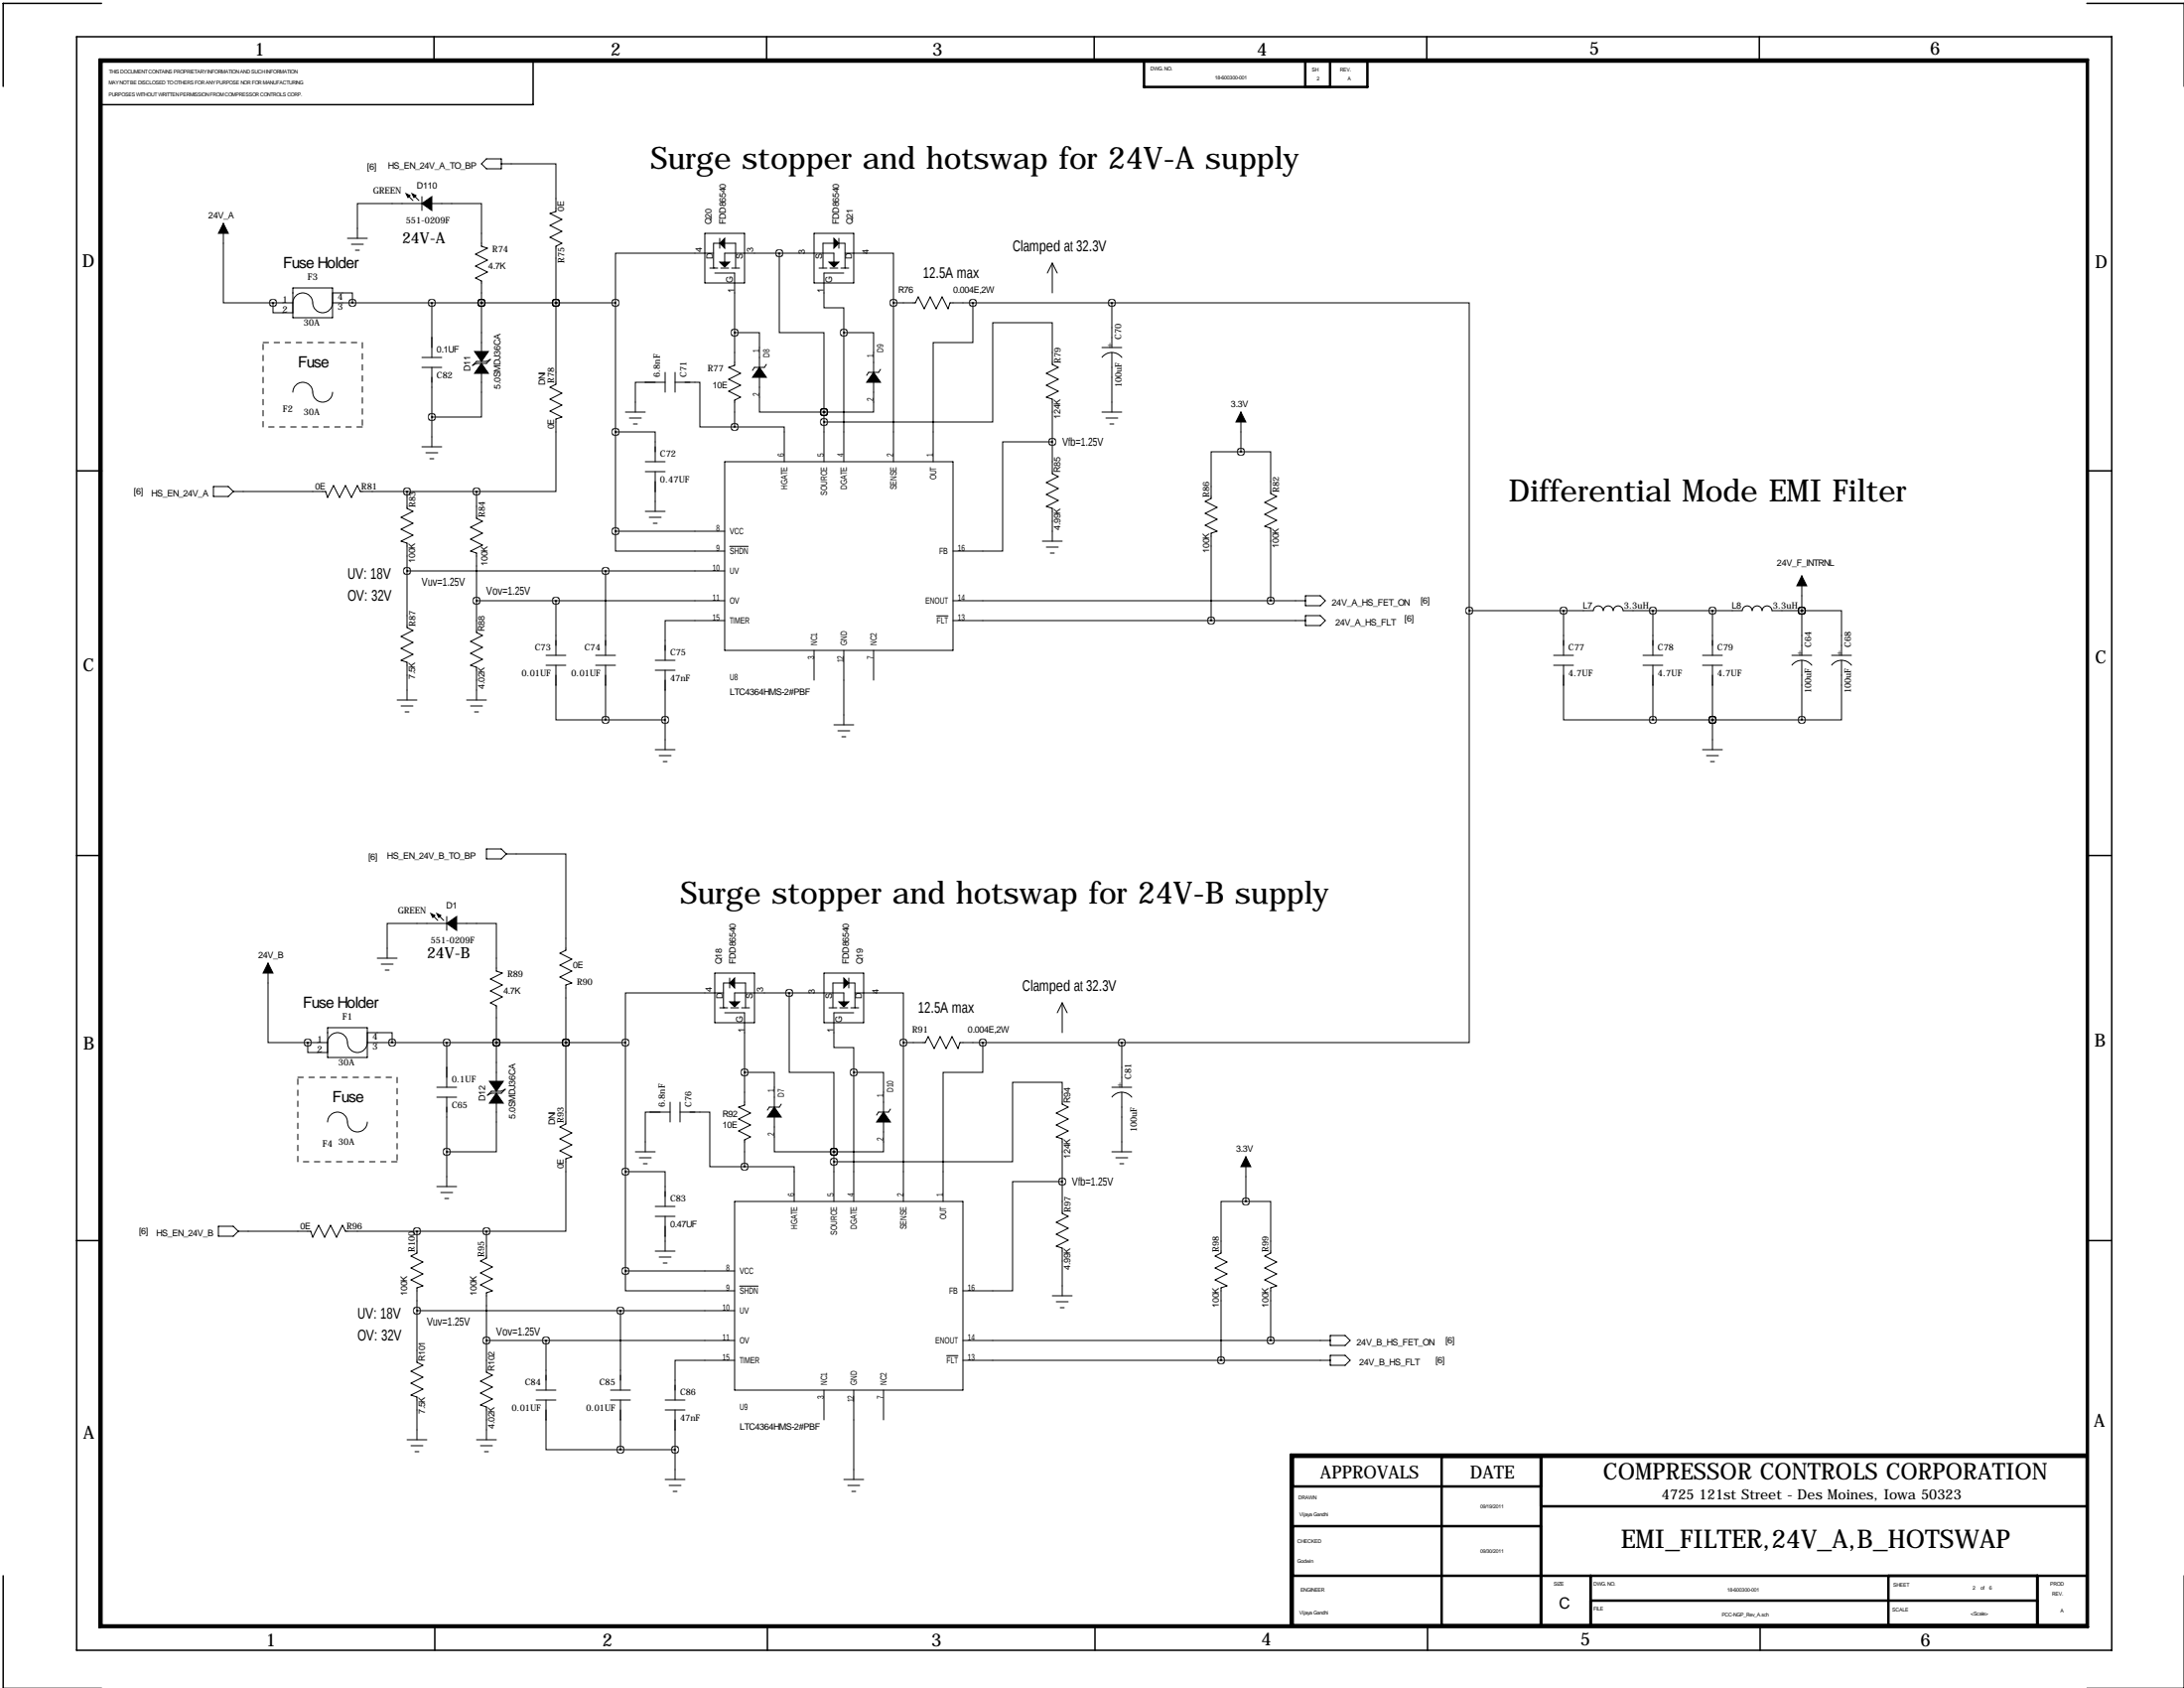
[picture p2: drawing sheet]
<svg xmlns="http://www.w3.org/2000/svg" width="559mm" height="432mm" viewBox="0 0 559 432" stroke-linecap="round" stroke-linejoin="round" font-family="sans-serif">
<g fill="none" stroke="#000" stroke-width=".38">
<path d="M19.6 9.4h520.7v412.7h-520.7zM26 .9h-25.2v21.2M111 9.4v6.3M143.6 15.7h-7.2v11.1h-110.8M196.1 9.4v6.3M280 9.4v6.3M365 9.4v6.3M450.1 9.4v6.3M534 .9h24.8M19.7 120.4h6.4M533.9 120.4h6.4M19.6 218.8h6.4"/>
<path d="M533.8 218.8h6.4M19.6 317.3h6.4M533.8 317.3h6.4M.8 403.1v28.7M111.3 415.8v6.3M196.3 415.8v6.3M280.2 415.8v6.3M365.3 415.8v6.3M450.3 415.8v6.3"/>
</g>
<g fill="none" stroke="#000" stroke-width=".63">
<path d="M25.5 15.2h508.7v401h-508.7zM26 15.7h508v400.1h-508zM292.7 15.5h57.2v6.8h-57.2zM334 22.3v-6.8h6.3v6.8M368.9 372.6v43.2M394.3 372.6v43.2M534 372.6h-203.2v43.2M534 372.1h-203.7v43.7M330.8 380.2h63.5M330.8 390.4h63.5M394.3 385.3h139.7M330.8 403.1h203.2"/>
<path d="M407 403.1v12.7M407 409.4h114.3M483.2 403.1v12.7M521.3 403.1v12.7"/>
</g>
<g fill="none" stroke="#000" stroke-width=".25">
<path d="M57.1 57.1v20.4h12.7M104.1 49.8l1.6 1.5M105.7 49.8l1.5 1.5M107.9 52.1h-16.5v8.9M107.9 50.3v3.5M110.5 52.1h12.7v10.9l1.5 .5-3 1.5 3 1.5-3 1.6 3 1.5-3 1.5 1.5 .8v18.3M124.5 40.6h3.8v2.6h-3.8l-1.3-1.3zM128.3 41.9h13.9v12.2l-1.5 .5 3.1 1.5-3.1 1.6 3.1 1.5-3.1 1.5 3.1 1.5-1.6 .8v35.3l-1.5 .8 3.1 1.5-3.1 1.5 3.1 1.5-3.1 1.6 3.1 1.5-1.6 .5v18.5h-20.3M180.3 59.7h10.2v12.7h-10.2zM208.3 59.7h10.1v12.7h-10.1zM69.8 77.5h5.1a2.6 2.6 0 0 1 2.9-2.6 2.6 2.6 0 0 1 2.3 3.2 2.54 2.54 0 0 0 2.7 1.9 2.54 2.54 0 0 0 2.3-2.5h72.4M69.8 77.5v2.5h5.1"/>
<path d="M74.9 73.7h10.2v7.6h-10.2zM85.1 74.9h5.1v2.6M88.9 61h5.1M89.9 62.5h3.1M90.9 64h1M110.5 77.5v13.9M123.2 77.5h.1M142.2 77.5h.1M157.5 77.5v58.4M181.6 68.6h2M182.6 64.8h-25.1v12.7M182.6 62.2v6.4"/>
<path d="M182.6 68.5h.1M182.6 62.2h1.5M182.9 69.8h5.1v23.7l-1.6 .5 3.1 1.5-3.1 1.5 3.1 1.6-3.1 1.5 3.1 1.5-1.5 .8v6.8M184.1 61v2.5M184.4 68.6h2M185.4 67.3v-2.5h28v2.5M185.4 62.2h2.8v6.4M187.2 68.6h2M199.4 64.8v20.3h11.4v20.3M209.5 68.6h2.1M212.3 68.6h2.1M213.4 62.2h-2.8v6.4"/>
<path d="M214.6 62.2h1.6M214.6 61v2.5M215.1 68.6h2.1M215.9 69.8h-5.1v8.9h5.1v6.4M216.2 68.5h.1M216.2 64.8h12.4v12.7M216.2 62.2v6.4M228.6 77.5v40.6M228.6 77.5h5.6l.7-1.6 1.6 3.1 1.5-3.1 1.5 3.1 1.5-3.1 1.6 3.1 .5-1.5h41.4M248.9 77.5v10.1h-10.1v30.5M269.2 67.3v7.6M269.2 67.3l1.3 2.5"/>
<path d="M269.2 67.3l-1.2 2.5M284.5 77.5h91.4v78.7M284.5 77.5v11.4M107.9 94h5.1M107.9 91.4h5.1M110.5 94v20.3M121.9 92.5h2.6l1-.6-1 1.1h-2.6l-1 .5zM123.2 95.2v11.5h-12.7M170.2 97.8h-7.6v7.6M170.2 95.2v5.1M172.7 97.8h6.4v11.4h8.9M172.7 95.2v5.1"/>
<path d="M188 85.1h6.3v8.9M194.3 96.5v8.9h16.5M196.1 93.2l-.5 .8h-2.6l-.5 .7M215.9 85.1h7.6v10.1M215.9 85.1v33M223.5 97.8v7.6h-12.7M225.3 94.5l-.5 .7h-2.6l-.5 .8M281.9 88.9h5.1M282 91.4a3.2 3.2 0 0 1 5 0M284.5 90.2v15.2M74.9 100.3a2.6 2.6 0 0 1 2.9-2.5 2.6 2.6 0 0 1 2.3 3.1 2.54 2.54 0 0 0 2.7 2 2.54 2.54 0 0 0 2.3-2.6M107.9 114.3h5.1"/>
<path d="M109 115.8h3M110 117.3h1M157.5 110.5h10.1v7.6M160 105.4h5.1M161 106.9h3.1M162.1 108.5h1M165.1 118.1h5.1M185.4 118.1h58.4v48.3h-58.4zM188 109.2h12.7v8.9M210.8 107.9h43.2v-25.3h15.2v10.6l1.6 .8-3.1 1.5 3.1 1.5-3.1 1.6 3.1 1.5-3.1 1.5 1.5 .5v19.1l1.6 .7-3.1 1.5 3.1 1.6-3.1 1.5 3.1 1.5-3.1 1.5 1.5 .5v8.4M210.8 105.4h.1M210.8 105.4v12.7"/>
<path d="M269.2 113h-12.7v28h-12.7M281.9 105.4h5.1M283 106.9h3M284 108.5h1M317.5 115.6h-7.6v11.9l-1.5 .8 3 1.5-3 1.5 3 1.5-3 1.6 3 1.5-1.5 .5v22.4M317.5 115.6h7.6v10.6l1.5 .8-3 1.5 3 1.5-3 1.6 3 1.5-3 1.5 1.5 .5v18.6M317.5 105.4v10.2M54.6 124.5h3.8l1.3 1.2-1.3 1.3h-3.8zM59.7 125.7h23.6l.5 1.6 1.5-3.1 1.6 3.1 1.5-3.1 1.5 3.1 1.5-3.1 .8 1.5h29.7M104.1 125.7v4.3l1.6 .8-3.1 1.5 3.1 1.6-3.1 1.5 3.1 1.5-3.1 1.5 1.5 .5v21.6l1.6 .8-3.1 1.5 3.1 1.5-3.1 1.6 3.1 1.5-3.1 1.5 1.5 .5v9.7M121.9 125.7v6.9l1.5 .7-3 1.6 3 1.5-3 1.5 3 1.5-3 1.6 1.5 .5v20.3l1.5 .8-3 1.5 3 1.5-3 1.5 3 1.6-3 1.5 1.5 .5v8.4M157.5 135.9v5.1h27.9"/>
<path d="M157.5 135.9h27.9M165.1 120.6h5.1M165.1 130.8h5.1M166.1 132.3h3.1M167.1 133.9h1M167.6 120.6v10.2M186.7 139.8h4.7M266.7 138.4h5.1M267.7 140h3.1M104.1 146h81.3M121.9 153.7h63.5M142.2 153.7v13.9"/>
<path d="M154.9 146v21.6M185.4 158.8h-15.2v10.1M239.7 157.5h2.9M243.8 153.7h90.2M243.8 158.8h90.2M268.7 141.5h1M334 152.4h3.8l1.3 1.3-1.3 1.2h-3.8zM334 157.5h3.8l1.3 1.3-1.3 1.2h-3.8zM375.9 156.2h31.8a1.27 1.27 0 0 1 1.2-1.2 1.27 1.27 0 0 1 1.3 1.2 1.27 1.27 0 0 1 1.3-1.2 1.27 1.27 0 0 1 1.3 1.2 1.27 1.27 0 0 1 1.2-1.2 1.27 1.27 0 0 1 1.3 1.2h30.5a1.27 1.27 0 0 1 1.2-1.2 1.27 1.27 0 0 1 1.3 1.2 1.27 1.27 0 0 1 1.3-1.2 1.27 1.27 0 0 1 1.2 1.2 1.27 1.27 0 0 1 1.3-1.2 1.27 1.27 0 0 1 1.3 1.2h7.6M375.9 156.2v110.5h-88.9M400 156.2v11.4M422.9 156.2v11.4"/>
<path d="M438.1 156.2v11.4M461 156.2h.1M461 156.2h10.2v11.4M461 147.3v20.3M101.6 179.1h5.1M119.4 179.1h5.1M139.7 167.6h5.1M139.7 170.2h5.1M142.2 170.2v13.9h12.7M152.4 167.6h5.1M152.4 170.2h5.1M154.9 170.2v13.9"/>
<path d="M167.6 168.9h5.1M167.6 171.4h5.1M170.2 171.4v20.4M208.3 166.4v7.6M215.9 166.4v19M223.5 166.4v7.6M397.5 167.6h5.1M397.5 170.2h5.1M400 170.2v13.9h22.9M420.4 167.6h5M420.4 170.2h5M422.9 170.2v13.9"/>
<path d="M435.6 167.6h5.1M435.6 170.2h5.1M438.1 170.2v21.6M458.5 167.6h5M458.5 170.1a3.2 3.2 0 0 1 5.1 .1M461 168.9v15.2M468.6 167.6h5.1M468.6 170.1a3.2 3.2 0 0 1 5.1 .1M471.2 168.9v15.2h-10.2M102.6 180.6h3.1M103.6 182.1h1M120.4 180.6h3"/>
<path d="M121.4 182.1h1M154.9 184.1h15.3M167.6 191.8h5.1M168.7 193.3h3M169.7 194.8h1M213.4 185.4h5M214.4 186.9h3M215.4 188.5h1M422.9 184.1h38.1M435.6 191.8h5.1M436.6 193.3h3.1M437.6 194.8h1.1"/>
<path d="M438.1 184.1h.1M124.5 217.2h3.8l1.2 1.2-1.2 1.3h-3.8zM129.5 218.4h15.3v24.7l-1.5 .7 3 1.6-3 1.5 3 1.5-3 1.5 3 1.6-1.5 .5v35.5l-1.5 .8 3 1.5-3 1.5 3 1.6-3 1.5 3 1.5-1.5 .5v18.6h-20.3M110.5 233.9l1.5 1.6M112 233.9l1.5 1.6M114.3 236.2h-15.2v8.9M114.3 234.4v3.6M116.8 236.2h10.2v12.2l1.5 .5-3 1.5 3 1.6-3 1.5 3 1.5-3 1.5 1.5 .8v19.6M68.6 246.4v20.3h10.1M96.5 245.1h5.1M97.5 246.6h3.1M98.6 248.2h1"/>
<path d="M182.9 248.9h10.1v12.7h-10.1zM184.1 257.8h2.1M185.1 254h-25.1v12.7M185.1 251.5v6.3M185.2 257.8h.1M185.2 251.5h1.5M185.4 259.1h5.1v23.6l-1.5 .5 3 1.5-3 1.6 3 1.5-3 1.5 3 1.5-1.5 .8v6.8M186.7 250.2v2.5M186.9 257.8h2.1M188 256.5v-2.5h27.9v2.5M188 251.5h2.8v6.3M189.7 257.8h2.1"/>
<path d="M201.9 254v20.3h11.5v20.3M210.8 248.9h10.2v12.7h-10.2zM212.1 257.8h2M214.9 257.8h2M215.9 251.5h-2.8v6.3M217.2 251.5h1.5M217.2 250.2v2.5M217.7 257.8h2M218.4 259.1h-5v8.9h5v6.3M218.7 257.8h.1M218.7 254h12.4v12.7M218.7 251.5v6.3"/>
<path d="M271.8 256.5v7.7M271.8 256.5l1.2 2.6M271.8 256.5l-1.3 2.6M78.7 266.7h5.1a2.6 2.6 0 0 1 2.9-2.5 2.6 2.6 0 0 1 2.3 3.1 2.54 2.54 0 0 0 2.7 1.9 2.54 2.54 0 0 0 2.3-2.5h66M78.7 266.7v2.5h5.1M83.8 262.9h10.2v7.6h-10.2zM94 264.2h6.3v2.5M111.8 278.1h5M114.3 266.7v11.4M125.7 279.1h2.6l1-.5-1 1.1h-2.6l-1 .5zM127 266.7h.1M144.8 266.7h.1"/>
<path d="M160 266.7v58.4M190.5 274.3h7.6v8.9M218.4 274.3h7.7v10.2M218.4 274.3v33M231.1 266.7v40.6M231.1 266.7h5.6l.8-1.5 1.5 3 1.5-3 1.6 3 1.5-3 1.5 3 .5-1.5h41.4M251.5 266.7v7.6h-10.2v33M284.5 278.1h5.1M287 266.7v11.4M287 279.4v15.2M83.8 287a2.6 2.6 0 0 1 2.9-2.5 2.6 2.6 0 0 1 2.3 3.1 2.54 2.54 0 0 0 2.7 1.9 2.54 2.54 0 0 0 2.3-2.5M111.8 280.7h5"/>
<path d="M114.3 280.7v22.8M127 281.9v12.7h-12.7M160 299.7h10.2v8.9M162.6 294.6h5M163.6 296.2h3M164.6 297.7h1M171.4 284.5h-6.3v10.1M171.4 281.9v5.1M174 284.5h7.6v13.9h8.9M174 281.9v5.1M190.5 298.4h12.7v8.9M198.1 285.8v8.8h15.3"/>
<path d="M199.9 282.4l-.5 .8h-2.6l-.5 .8M213.4 297.2h45.7v-20.3h12.7v5.5l1.5 .8-3 1.5 3 1.6-3 1.5 3 1.5-3 1.5 1.5 .5v19.1l1.5 .7-3 1.6 3 1.5-3 1.5 3 1.5-3 1.6 1.5 .5v12.2M213.4 294.6h.1M213.4 294.6v12.7M226.1 287v7.6h-12.7M227.8 283.7l-.5 .8h-2.5l-.5 .7M284.5 294.6h5.1M284.5 280.6a3.2 3.2 0 0 1 5.1 .1M285.5 296.2h3M286.5 297.7h1M318.8 295.9v11.4M55.9 313.7h3.8l1.3 1.3-1.3 1.2h-3.8z"/>
<path d="M61 315h18.5l.5 1.5 1.5-3.1 1.6 3.1 1.5-3.1 1.5 3.1 1.5-3.1 .8 1.6h36.1M106.7 315v5.5l-1.5 .8 3 1.5-3 1.6 3 1.5-3 1.5 3 1.5-1.5 .5v19.1l1.5 .7-3 1.6 3 1.5-3 1.5 3 1.5-3 1.6 1.5 .5v10.9M111.8 303.5h5M112.8 305.1h3M113.8 306.6h1M124.5 315v6.8l-1.6 .8 3.1 1.5-3.1 1.5 3.1 1.6-3.1 1.5 3.1 1.5-1.5 .5v20.3l1.5 .8-3.1 1.5 3.1 1.5-3.1 1.6 3.1 1.5-3.1 1.5 1.6 .5v8.4M167.6 308.6h5.1M167.6 311.1h5.1M170.2 311.1v8.9M188 307.3h58.4v48.3h-58.4zM271.8 302.3h-12.7v27.9h-12.7M318.8 307.3h-6.4v13.2l-1.5 .8 3 1.5-3 1.6 3 1.5-3 1.5 3 1.5-1.5 .5v18.6"/>
<path d="M318.8 307.3h6.3v13.2l-1.5 .8 3 1.5-3 1.6 3 1.5-3 1.5 3 1.5-1.5 .5v13.5M106.7 335.3h81.3M158.7 335.3v20.3M160 325.1v5.1h28M160 325.1h28M167.6 320h5.1M168.7 321.6h3M169.7 323.1h1M189.2 329h4.8M269.2 331.5h5.1M270.3 333h3M271.3 334.5h1"/>
<path d="M124.5 342.9h63.5M137.2 355.6h5M137.2 358.1h5M139.7 358.1v12.7h19M139.7 342.9v12.7M156.2 355.6h5.1M156.2 358.1h5.1M158.7 358.1v12.7M170.2 358.1h5.1M188 348h-15.3v10.1M210.8 355.6v7.6M218.4 355.6v22.9"/>
<path d="M226.1 355.6v7.6M242.2 346.8h2.9M246.4 342.9h94M246.4 348h94M340.4 341.6h3.8l1.2 1.3-1.2 1.3h-3.8zM340.4 346.7h3.8l1.2 1.3-1.2 1.2h-3.8zM104.1 368.3h5.1M105.2 369.8h3M106.2 371.3h1M121.9 368.3h5.1M122.9 369.8h3.1M124 371.3h1"/>
<path d="M158.7 370.8h14M170.2 360.7h5.1M170.2 378.5h5.1M171.2 380h3M172.7 360.7v17.8M215.9 378.5h5.1M216.9 380h3.1M172.2 381.5h1M217.9 381.5h1"/>
</g>
<path d="M67.3 87.6h25.4M92.7 87.6v21.6M67.3 109.2v-21.6M92.7 109.2h-25.4M76.2 275.6h25.4M101.6 275.6v21.6M76.2 297.2v-21.6M101.6 297.2h-25.4" fill="none" stroke="#000" stroke-width=".25" stroke-dasharray="1.4 1.4"/>
<g fill="#000" stroke="#000" stroke-width=".25">
<path d="M57.1 57.1l1.3 2.6h-2.5zM103.9 49.5l1 .5-.5 .5zM105.4 49.5l1 .5-.5 .5zM107.9 52.1l2.6-1.8v3.5zM184.1 62.2l1.3-1.2v2.5zM184.1 67.1h2.6l-1.3 1.2zM212.1 67.1h2.5l-1.2 1.2zM213.4 61l1.2 1.2-1.2 1.3zM123.2 93l1.8 2.5h-3.6zM121.4 89.9h3.6l-1.8 2.6zM194.3 94l1.8 2.5h-3.6zM223.5 95.2l1.8 2.6h-3.6z"/>
<path d="M317.5 105.4l1.3 2.5h-2.6zM461 147.3l1.3 2.6h-2.6zM110.2 233.7l1.1 .5-.6 .5zM111.8 233.7l1 .5-.5 .5zM114.3 236.2l2.5-1.8v3.6zM68.6 246.4l1.2 2.5h-2.5zM188 250.2v2.5l-1.3-1.2zM186.7 256.3h2.5l-1.2 1.3zM214.6 256.3h2.6l-1.3 1.3zM215.9 250.2l1.3 1.3-1.3 1.2zM127 279.7l1.8 2.5h-3.6zM125.2 276.6h3.6l-1.8 2.5z"/>
<path d="M198.1 283.2l1.8 2.6h-3.6zM226.1 284.5l1.7 2.5h-3.5zM318.8 295.9l1.2 2.5h-2.5z"/>
</g>
<path d="M318.7 307.3a.07 .07 0 0 0 .1 0 .07 .07 0 0 0-.1 0zM312.4 348a.07 .07 0 0 0 .1 0 .07 .07 0 0 0-.1 0zM309.8 158.7a.07 .07 0 0 0 .1 0 .07 .07 0 0 0-.1 0zM142.2 153.7a.07 .07 0 0 0 .1 0 .07 .07 0 0 0-.1 0zM121.9 153.7a.07 .07 0 0 0 .1 0 .07 .07 0 0 0-.1 0zM154.9 146a.07 .07 0 0 0 .1 0 .07 .07 0 0 0-.1 0zM104.1 146a.07 .07 0 0 0 .1 0 .07 .07 0 0 0-.1 0zM106.6 315a.07 .07 0 0 0 .1 0 .07 .07 0 0 0-.1 0zM124.4 315a.07 .07 0 0 0 .1 0 .07 .07 0 0 0-.1 0zM248.9 77.5a.07 .07 0 0 0 .1 0 .07 .07 0 0 0-.1 0zM284.4 77.5a.07 .07 0 0 0 .1 0 .07 .07 0 0 0-.1 0zM287 266.7a.07 .07 0 0 0 .1 0 .07 .07 0 0 0-.1 0zM271.7 302.3a.07 .07 0 0 0 .1 0 .07 .07 0 0 0-.1 0zM121.9 125.7a.07 .07 0 0 0 .1 0 .07 .07 0 0 0-.1 0zM104.1 125.7a.07 .07 0 0 0 .1 0 .07 .07 0 0 0-.1 0zM157.4 135.9a.07 .07 0 0 0 .1 0 .07 .07 0 0 0-.1 0zM157.4 110.5a.07 .07 0 0 0 .1 0 .07 .07 0 0 0-.1 0zM157.4 77.5a.07 .07 0 0 0 .1 0 .07 .07 0 0 0-.1 0zM106.6 335.3a.07 .07 0 0 0 .1 0 .07 .07 0 0 0-.1 0zM325.1 153.7a.07 .07 0 0 0 .1 0 .07 .07 0 0 0-.1 0zM269.2 113a.07 .07 0 0 0 .1 0 .07 .07 0 0 0-.1 0zM139.6 342.9a.1 .1 0 0 0 .2 0 .1 .1 0 0 0-.2 0zM124.4 342.9a.07 .07 0 0 0 .1 0 .07 .07 0 0 0-.1 0zM114.2 266.7a.1 .1 0 0 0 .2 0 .1 .1 0 0 0-.2 0zM325.1 342.9a.07 .07 0 0 0 .1 0 .07 .07 0 0 0-.1 0zM110.4 77.5a.1 .1 0 0 0 .2 0 .1 .1 0 0 0-.2 0zM160 299.7a.07 .07 0 0 0 .1 0 .07 .07 0 0 0-.1 0zM160 325.1a.07 .07 0 0 0 .1 0 .07 .07 0 0 0-.1 0zM317.4 115.6a.1 .1 0 0 0 .2 0 .1 .1 0 0 0-.2 0zM170.1 184.1a.07 .07 0 0 0 .1 0 .07 .07 0 0 0-.1 0zM154.9 184.1a.07 .07 0 0 0 .1 0 .07 .07 0 0 0-.1 0zM172.7 370.8a.07 .07 0 0 0 .1 0 .07 .07 0 0 0-.1 0zM158.7 370.8a.07 .07 0 0 0 .1 0 .07 .07 0 0 0-.1 0zM142.2 77.5a.07 .07 0 0 0 .1 0 .07 .07 0 0 0-.1 0zM144.7 266.7a.07 .07 0 0 0 .1 0 .07 .07 0 0 0-.1 0zM126.9 266.7a.1 .1 0 0 0 .2 0 .1 .1 0 0 0-.2 0zM158.7 335.3a.07 .07 0 0 0 .1 0 .07 .07 0 0 0-.1 0zM215.8 85.1a.1 .1 0 0 0 .2 0 .1 .1 0 0 0-.2 0zM187.9 85.1a.07 .07 0 0 0 .1 0 .07 .07 0 0 0-.1 0zM187.9 109.2a.07 .07 0 0 0 .1 0 .07 .07 0 0 0-.1 0zM228.5 77.5a.1 .1 0 0 0 .2 0 .1 .1 0 0 0-.2 0zM251.4 266.7a.07 .07 0 0 0 .1 0 .07 .07 0 0 0-.1 0zM218.4 274.3a.07 .07 0 0 0 .1 0 .07 .07 0 0 0-.1 0zM190.4 274.3a.1 .1 0 0 0 .2 0 .1 .1 0 0 0-.2 0zM190.4 298.4a.1 .1 0 0 0 .2 0 .1 .1 0 0 0-.2 0zM231.1 266.7a.07 .07 0 0 0 .1 0 .07 .07 0 0 0-.1 0zM160 266.7a.07 .07 0 0 0 .1 0 .07 .07 0 0 0-.1 0zM123.1 77.5a.1 .1 0 0 0 .2 0 .1 .1 0 0 0-.2 0zM213.3 294.6a.07 .07 0 0 0 .1 0 .07 .07 0 0 0-.1 0zM213.3 294.6a.07 .07 0 0 0 .1 0 .07 .07 0 0 0-.1 0zM201.9 254a.07 .07 0 0 0 .1 0 .07 .07 0 0 0-.1 0zM210.8 105.4a.07 .07 0 0 0 .1 0 .07 .07 0 0 0-.1 0zM210.8 105.4a.07 .07 0 0 0 .1 0 .07 .07 0 0 0-.1 0zM199.3 64.8a.1 .1 0 0 0 .2 0 .1 .1 0 0 0-.2 0zM144.7 266.7a.07 .07 0 0 0 .1 0 .07 .07 0 0 0-.1 0zM126.9 266.7a.1 .1 0 0 0 .2 0 .1 .1 0 0 0-.2 0zM142.2 77.5a.07 .07 0 0 0 .1 0 .07 .07 0 0 0-.1 0zM123.1 77.5a.1 .1 0 0 0 .2 0 .1 .1 0 0 0-.2 0zM110.4 106.7a.1 .1 0 0 0 .2 0 .1 .1 0 0 0-.2 0zM114.2 294.6a.1 .1 0 0 0 .2 0 .1 .1 0 0 0-.2 0zM400 156.2a.07 .07 0 0 0 .1 0 .07 .07 0 0 0-.1 0zM422.8 156.2a.1 .1 0 0 0 .2 0 .1 .1 0 0 0-.2 0zM438.1 156.2a.07 .07 0 0 0 .1 0 .07 .07 0 0 0-.1 0zM422.8 184.2a.1 .1 0 0 0 .2 0 .1 .1 0 0 0-.2 0zM438.1 184.1a.07 .07 0 0 0 .1 0 .07 .07 0 0 0-.1 0zM438.1 184.1a.07 .07 0 0 0 .1 0 .07 .07 0 0 0-.1 0zM460.9 156.2a.1 .1 0 0 0 .2 0 .1 .1 0 0 0-.2 0zM375.9 156.2a.07 .07 0 0 0 .1 0 .07 .07 0 0 0-.1 0zM69.8 77.5a.07 .07 0 0 0 .1 0 .07 .07 0 0 0-.1 0zM90.1 77.5a.07 .07 0 0 0 .1 0 .07 .07 0 0 0-.1 0zM100.3 266.7a.07 .07 0 0 0 .1 0 .07 .07 0 0 0-.1 0zM78.7 266.7a.07 .07 0 0 0 .1 0 .07 .07 0 0 0-.1 0zM210.8 107.9a.07 .07 0 0 0 .1 0 .07 .07 0 0 0-.1 0zM213.3 297.2a.07 .07 0 0 0 .1 0 .07 .07 0 0 0-.1 0zM460.9 156.2a.1 .1 0 0 0 .2 0 .1 .1 0 0 0-.2 0zM460.9 184.2a.1 .1 0 0 0 .2 0 .1 .1 0 0 0-.2 0z" fill="#000" stroke="#000" stroke-width="1.9"/>
<g font-size="7.9">
<text x="166.4" y="43.2">Surge stopper and hotswap for 24V-A supply</text>
<text x="386.1" y="128.3">Differential Mode EMI Filter</text>
<text x="174" y="231.1">Surge stopper and hotswap for 24V-B supply</text>
</g>
<text font-size="6.6" x="414.7" y="396">EMI_FILTER,24V_A,B_HOTSWAP</text>
<text font-size="5.9" x="410.2" y="378.5">COMPRESSOR CONTROLS CORPORATION</text>
<g font-size="4.6">
<text x="65.1" y="14.2">1</text>
<text x="156.3" y="14.2">2</text>
<text x="238.5" y="14.2">3</text>
<text x="321.6" y="14.2">4</text>
<text x="406.6" y="14">5</text>
<text x="493.8" y="14">6</text>
<text x="21.1" y="68.4">D</text>
<text x="536.1" y="68.6">D</text>
<text x="21.2" y="171.7">C</text>
<text x="536" y="169.7">C</text>
<text x="21.3" y="268.6">B</text>
<text x="535.9" y="267.7">B</text>
<text x="535.7" y="365">A</text>
<text x="21.3" y="368">A</text>
<text x="337.8" y="378.2">APPROVALS</text>
<text x="376.2" y="378.2">DATE</text>
<text x="68" y="421.1">1</text>
<text x="154.1" y="421.1">2</text>
<text x="238.3" y="421.1">3</text>
<text x="322.7" y="421">4</text>
<text x="404.4" y="420.9">5</text>
<text x="491.4" y="421.1">6</text>
</g>
<g font-size="4">
<text x="102.9" y="62.2">24V-A</text>
<text x="259.1" y="64.3">Clamped at 32.3V</text>
<text x="72.4" y="68.6">Fuse Holder</text>
<text x="236.2" y="71.1">12.5A max</text>
<text x="76.2" y="94">Fuse</text>
<text x="88.9" y="148.1">UV: 18V</text>
<text x="88.9" y="153.7">OV: 32V</text>
<text x="109.2" y="245.1">24V-B</text>
<text x="77.5" y="257.8">Fuse Holder</text>
<text x="261.6" y="253.5">Clamped at 32.3V</text>
<text x="234.9" y="259.1">12.5A max</text>
<text x="85.1" y="281.9">Fuse</text>
<text x="91.4" y="337.3">UV: 18V</text>
<text x="91.4" y="342.9">OV: 32V</text>
<text x="398.9" y="411.5">C</text>
</g>
<text font-size="3.6" x="425.2" y="383.5">4725 121st Street - Des Moines, Iowa 50323</text>
<g font-size="3">
<text x="271.8" y="114">Vfb=1.25V</text>
<text x="107.9" y="149.9">Vuv=1.25V</text>
<text x="124.5" y="152.1">Vov=1.25V</text>
<text x="274.3" y="303.3">Vfb=1.25V</text>
<text x="109.2" y="339.1">Vuv=1.25V</text>
<text x="127" y="341.6">Vov=1.25V</text>
</g>
<g font-size="2.4">
<text x="78.7" y="71.6">F3</text>
<text x="72.3" y="77.5">1</text>
<text x="86.4" y="76.6">4</text>
<text x="72.3" y="80">2</text>
<text x="86.4" y="79.1">3</text>
<text x="72.4" y="105.4">F2</text>
<text x="87.6" y="260.9">F1</text>
<text x="81.2" y="266.7">1</text>
<text x="81.2" y="269.2">2</text>
<text x="95.2" y="268.4">3</text>
<text x="95.2" y="265.8">4</text>
<text x="82.5" y="293.4">F4</text>
</g>
<g font-size="2.3">
<text x="94" y="43.4">[6]</text>
<text x="99.3" y="43.2">HS_EN_24V_A_TO_BP</text>
<text x="95.4" y="49.5">GREEN</text>
<text x="106.6" y="48.3">D110</text>
<text x="53.3" y="55.9">24V_A</text>
<text x="103.8" y="57.1">551-0209F</text>
<text x="144.3" y="54.1" transform="rotate(-90 144.3 54.1)">0E</text>
<text x="182.1" y="57.4" transform="rotate(-90 182.1 57.4)">Q20</text>
<text x="185.7" y="57.4" transform="rotate(-90 185.7 57.4)">FDD86540</text>
<text x="214.6" y="57.4" transform="rotate(-90 214.6 57.4)">FDD86540</text>
<text x="218.2" y="57.4" transform="rotate(-90 218.2 57.4)">Q21</text>
<text x="126" y="64.5">R74</text>
<text x="179.6" y="64.5" transform="rotate(-90 179.6 64.5)">4</text>
<text x="192.8" y="64.5" transform="rotate(-90 192.8 64.5)">3</text>
<text x="206" y="65" transform="rotate(-90 206 65)">3</text>
<text x="222.3" y="65" transform="rotate(-90 222.3 65)">4</text>
<text x="125" y="68.8">4.7K</text>
<text x="144.4" y="67.3" transform="rotate(-90 144.4 67.3)">R75</text>
<text x="182.4" y="66.4" transform="rotate(-90 182.4 66.4)">D</text>
<text x="190" y="66.2" transform="rotate(-90 190 66.2)">S</text>
<text x="210.3" y="66.2" transform="rotate(-90 210.3 66.2)">S</text>
<text x="217.9" y="66.4" transform="rotate(-90 217.9 66.4)">D</text>
<text x="188" y="74.8" transform="rotate(-90 188 74.8)">1 G</text>
<text x="210.8" y="74.8" transform="rotate(-90 210.8 74.8)">1</text>
<text x="212.9" y="72.4" transform="rotate(-90 212.9 72.4)">G</text>
<text x="229.9" y="74.9">R76</text>
<text x="243.8" y="74.9">0.004E,2W</text>
<text x="77.7" y="83.4">30A</text>
<text x="284.6" y="89.1" transform="rotate(-90 284.6 89.1)">+</text>
<text x="286.9" y="86.9" transform="rotate(-90 286.9 86.9)">C70</text>
<text x="111.8" y="90.2">0.1UF</text>
<text x="120.4" y="95" transform="rotate(-90 120.4 95)">D11</text>
<text x="181.1" y="95">R77</text>
<text x="194.3" y="90.2" transform="rotate(-90 194.3 90.2)">1</text>
<text x="196.8" y="91.4" transform="rotate(-90 196.8 91.4)">D8</text>
<text x="223.5" y="91.4" transform="rotate(-90 223.5 91.4)">1</text>
<text x="226.1" y="90.2" transform="rotate(-90 226.1 90.2)">D9</text>
<text x="271.4" y="93" transform="rotate(-90 271.4 93)">R79</text>
<text x="111.8" y="96.9">C82</text>
<text x="128" y="99.5" transform="rotate(-90 128 99.5)">5.0SMDJ36CA</text>
<text x="139.5" y="98.7" transform="rotate(-90 139.5 98.7)">DNI</text>
<text x="141.7" y="98" transform="rotate(-90 141.7 98)">R78</text>
<text x="168.9" y="96.5" transform="rotate(-90 168.9 96.5)">6.8nF</text>
<text x="175.6" y="96.5" transform="rotate(-90 175.6 96.5)">C71</text>
<text x="182.4" y="99.3">10E</text>
<text x="194.3" y="101.3" transform="rotate(-90 194.3 101.3)">2</text>
<text x="287" y="99.2" transform="rotate(-90 287 99.2)">100uF</text>
<text x="77.7" y="106.3">30A</text>
<text x="223.5" y="102.5" transform="rotate(-90 223.5 102.5)">2</text>
<text x="271.3" y="107.1" transform="rotate(-90 271.3 107.1)">124K</text>
<text x="315" y="104.1">3.3V</text>
<text x="141.7" y="109.8" transform="rotate(-90 141.7 109.8)">0E</text>
<text x="168.9" y="116.8">C72</text>
<text x="200.7" y="116.8" transform="rotate(-90 200.7 116.8)">6</text>
<text x="210.8" y="116.8" transform="rotate(-90 210.8 116.8)">5</text>
<text x="215.9" y="116.8" transform="rotate(-90 215.9 116.8)">4</text>
<text x="228.6" y="116.8" transform="rotate(-90 228.6 116.8)">2</text>
<text x="238.8" y="116.8" transform="rotate(-90 238.8 116.8)">1</text>
<text x="80.7" y="125.2">0E</text>
<text x="92.5" y="125.2">R81</text>
<text x="168.9" y="123.5">0.47UF</text>
<text x="201.4" y="125.2" transform="rotate(-90 201.4 125.2)">HGATE</text>
<text x="216.7" y="125.2" transform="rotate(-90 216.7 125.2)">DGATE</text>
<text x="229.4" y="125.3" transform="rotate(-90 229.4 125.3)">SENSE</text>
<text x="239.5" y="122.8" transform="rotate(-90 239.5 122.8)">OUT</text>
<text x="271.3" y="120.9" transform="rotate(-90 271.3 120.9)">R85</text>
<text x="327.2" y="126" transform="rotate(-90 327.2 126)">R82</text>
<text x="34.3" y="126.5">[6]</text>
<text x="38.7" y="127">HS_EN_24V_A</text>
<text x="106.3" y="129.8" transform="rotate(-90 106.3 129.8)">R83</text>
<text x="211.6" y="126.6" transform="rotate(-90 211.6 126.6)">SOURCE</text>
<text x="309.4" y="127.3" transform="rotate(-90 309.4 127.3)">R86</text>
<text x="124" y="132.3" transform="rotate(-90 124 132.3)">R84</text>
<text x="183.2" y="135.9">8</text>
<text x="186.7" y="136.7">VCC</text>
<text x="271.3" y="135.6" transform="rotate(-90 271.3 135.6)">4.99K</text>
<text x="106.2" y="143.9" transform="rotate(-90 106.2 143.9)">100K</text>
<text x="183.2" y="141">9</text>
<text x="186.7" y="141.7">SHDN</text>
<text x="240.3" y="141.7">FB</text>
<text x="245.1" y="141">16</text>
<text x="309.4" y="141.4" transform="rotate(-90 309.4 141.4)">100K</text>
<text x="327.2" y="140.1" transform="rotate(-90 327.2 140.1)">100K</text>
<text x="124.7" y="144.7" transform="rotate(-90 124.7 144.7)">100K</text>
<text x="182.3" y="146.1">10</text>
<text x="186.7" y="146.8">UV</text>
<text x="454.7" y="144.8">24V_F_INTRNL</text>
<text x="182.3" y="153.7">11</text>
<text x="186.7" y="154.4">OV</text>
<text x="236.8" y="154.4">ENOUT</text>
<text x="245.1" y="153.7">14</text>
<text x="340.8" y="154.9">24V_A_HS_FET_ON</text>
<text x="363.5" y="154.4">[6]</text>
<text x="405" y="155.7">L7</text>
<text x="415.5" y="155.7">3.3uH</text>
<text x="443.1" y="155.7">L8</text>
<text x="453.6" y="155.7">3.3uH</text>
<text x="106.3" y="160.3" transform="rotate(-90 106.3 160.3)">R87</text>
<text x="124" y="161.5" transform="rotate(-90 124 161.5)">R88</text>
<text x="182.3" y="158.8">15</text>
<text x="186.7" y="159.5">TIMER</text>
<text x="239.7" y="159.5">FLT</text>
<text x="245.1" y="158.8">13</text>
<text x="341.6" y="160">24V_A_HS_FLT</text>
<text x="359.4" y="159">[6]</text>
<text x="136.9" y="166.4">C73</text>
<text x="149.6" y="166.4">C74</text>
<text x="171.4" y="167.6">C75</text>
<text x="209" y="165.1" transform="rotate(-90 209 165.1)">NC1</text>
<text x="216.7" y="165.1" transform="rotate(-90 216.7 165.1)">GND</text>
<text x="224.3" y="165.1" transform="rotate(-90 224.3 165.1)">NC2</text>
<text x="401.3" y="166.4">C77</text>
<text x="424.2" y="166.4">C78</text>
<text x="439.4" y="166.4">C79</text>
<text x="461.1" y="167.8" transform="rotate(-90 461.1 167.8)">+</text>
<text x="463.4" y="165.6" transform="rotate(-90 463.4 165.6)">C64</text>
<text x="471.3" y="167.8" transform="rotate(-90 471.3 167.8)">+</text>
<text x="473.5" y="165.6" transform="rotate(-90 473.5 165.6)">C68</text>
<text x="106.2" y="173.8" transform="rotate(-90 106.2 173.8)">7.5K</text>
<text x="133.5" y="173.1">0.01UF</text>
<text x="146.2" y="173.1">0.01UF</text>
<text x="186.7" y="174">U8</text>
<text x="208.3" y="168.6" transform="rotate(-90 208.3 168.6)">3</text>
<text x="215.9" y="169.5" transform="rotate(-90 215.9 169.5)">12</text>
<text x="223.5" y="168.6" transform="rotate(-90 223.5 168.6)">7</text>
<text x="401.3" y="173.1">4.7UF</text>
<text x="424.2" y="173.1">4.7UF</text>
<text x="439.4" y="173.1">4.7UF</text>
<text x="124" y="176.2" transform="rotate(-90 124 176.2)">4.02K</text>
<text x="171.4" y="174.3">47nF</text>
<text x="186.7" y="177.8">LTC4364HMS-2#PBF</text>
<text x="463.4" y="177.4" transform="rotate(-90 463.4 177.4)">100uF</text>
<text x="473.5" y="177.4" transform="rotate(-90 473.5 177.4)">100uF</text>
<text x="94.3" y="220">[6]</text>
<text x="99.1" y="219.7">HS_EN_24V_B_TO_BP</text>
<text x="101.8" y="233.7">GREEN</text>
<text x="114.2" y="232.4">D1</text>
<text x="66" y="245.1">24V_B</text>
<text x="110.2" y="241.3">551-0209F</text>
<text x="129.8" y="249.9">R89</text>
<text x="146.6" y="247.6">0E</text>
<text x="184.7" y="246.6" transform="rotate(-90 184.7 246.6)">Q18</text>
<text x="188.2" y="246.6" transform="rotate(-90 188.2 246.6)">FDD86540</text>
<text x="217.2" y="246.6" transform="rotate(-90 217.2 246.6)">FDD86540</text>
<text x="220.7" y="246.6" transform="rotate(-90 220.7 246.6)">Q19</text>
<text x="128.8" y="254.3">4.7K</text>
<text x="147.6" y="252.1">R90</text>
<text x="182.1" y="253.7" transform="rotate(-90 182.1 253.7)">4</text>
<text x="184.9" y="255.6" transform="rotate(-90 184.9 255.6)">D</text>
<text x="192.5" y="255.4" transform="rotate(-90 192.5 255.4)">S</text>
<text x="195.3" y="253.7" transform="rotate(-90 195.3 253.7)">3</text>
<text x="208.5" y="254.3" transform="rotate(-90 208.5 254.3)">3</text>
<text x="212.9" y="255.4" transform="rotate(-90 212.9 255.4)">S</text>
<text x="220.5" y="255.6" transform="rotate(-90 220.5 255.6)">D</text>
<text x="224.8" y="254.3" transform="rotate(-90 224.8 254.3)">4</text>
<text x="190" y="261.6" transform="rotate(-90 190 261.6)">G</text>
<text x="215.4" y="261.6" transform="rotate(-90 215.4 261.6)">G</text>
<text x="190.5" y="264.1" transform="rotate(-90 190.5 264.1)">1</text>
<text x="213.4" y="264.1" transform="rotate(-90 213.4 264.1)">1</text>
<text x="233.4" y="264.2">R91</text>
<text x="247.6" y="264.2">0.004E,2W</text>
<text x="86.6" y="272.6">30A</text>
<text x="115.6" y="276.9">0.1UF</text>
<text x="124.2" y="281.7" transform="rotate(-90 124.2 281.7)">D12</text>
<text x="198.1" y="279.4" transform="rotate(-90 198.1 279.4)">1</text>
<text x="200.7" y="280.7" transform="rotate(-90 200.7 280.7)">D7</text>
<text x="226.1" y="280.7" transform="rotate(-90 226.1 280.7)">1</text>
<text x="228.6" y="279.4" transform="rotate(-90 228.6 279.4)">D10</text>
<text x="287.1" y="278.3" transform="rotate(-90 287.1 278.3)">+</text>
<text x="289.4" y="276.1" transform="rotate(-90 289.4 276.1)">C81</text>
<text x="115.6" y="283.6">C65</text>
<text x="131.8" y="286.2" transform="rotate(-90 131.8 286.2)">5.0SMDJ36CA</text>
<text x="142" y="287.9" transform="rotate(-90 142 287.9)">DNI</text>
<text x="144.3" y="287.3" transform="rotate(-90 144.3 287.3)">R93</text>
<text x="170.2" y="283.2" transform="rotate(-90 170.2 283.2)">6.8nF</text>
<text x="176.9" y="283.2" transform="rotate(-90 176.9 283.2)">C76</text>
<text x="184.9" y="285.8">R92</text>
<text x="273.8" y="282.1" transform="rotate(-90 273.8 282.1)">R94</text>
<text x="86.6" y="293">30A</text>
<text x="184.9" y="288.6">10E</text>
<text x="198.1" y="290.5" transform="rotate(-90 198.1 290.5)">2</text>
<text x="226.1" y="291.8" transform="rotate(-90 226.1 291.8)">2</text>
<text x="290.8" y="289.7" transform="rotate(-90 290.8 289.7)">100uF</text>
<text x="144.3" y="299.1" transform="rotate(-90 144.3 299.1)">0E</text>
<text x="273.8" y="296.3" transform="rotate(-90 273.8 296.3)">124K</text>
<text x="316.2" y="294.6">3.3V</text>
<text x="171.4" y="307.3">C83</text>
<text x="203.2" y="306.1" transform="rotate(-90 203.2 306.1)">6</text>
<text x="213.4" y="306.1" transform="rotate(-90 213.4 306.1)">5</text>
<text x="218.4" y="306.1" transform="rotate(-90 218.4 306.1)">4</text>
<text x="231.1" y="306.1" transform="rotate(-90 231.1 306.1)">2</text>
<text x="241.3" y="306.1" transform="rotate(-90 241.3 306.1)">1</text>
<text x="273.9" y="310.1" transform="rotate(-90 273.9 310.1)">R97</text>
<text x="35.6" y="315.7">[6]</text>
<text x="40" y="316.2">HS_EN_24V_B</text>
<text x="76.9" y="314.5">0E</text>
<text x="88.6" y="314.5">R96</text>
<text x="171.4" y="314">0.47UF</text>
<text x="204" y="314.4" transform="rotate(-90 204 314.4)">HGATE</text>
<text x="214.1" y="315.9" transform="rotate(-90 214.1 315.9)">SOURCE</text>
<text x="219.2" y="314.4" transform="rotate(-90 219.2 314.4)">DGATE</text>
<text x="231.9" y="314.5" transform="rotate(-90 231.9 314.5)">SENSE</text>
<text x="242.1" y="312" transform="rotate(-90 242.1 312)">OUT</text>
<text x="106.2" y="320.3" transform="rotate(-90 106.2 320.3)">R100</text>
<text x="124" y="321.6" transform="rotate(-90 124 321.6)">R95</text>
<text x="311.9" y="320.3" transform="rotate(-90 311.9 320.3)">R98</text>
<text x="324.6" y="320.3" transform="rotate(-90 324.6 320.3)">R99</text>
<text x="185.8" y="325.1">8</text>
<text x="189.2" y="325.9">VCC</text>
<text x="273.8" y="324.8" transform="rotate(-90 273.8 324.8)">4.99K</text>
<text x="104.1" y="331.4" transform="rotate(-90 104.1 331.4)">100K</text>
<text x="121.9" y="331.4" transform="rotate(-90 121.9 331.4)">100K</text>
<text x="184.8" y="335.3">10</text>
<text x="185.8" y="330.2">9</text>
<text x="189.2" y="331">SHDN</text>
<text x="242.9" y="331">FB</text>
<text x="247.6" y="330.2">16</text>
<text x="311.9" y="334.4" transform="rotate(-90 311.9 334.4)">100K</text>
<text x="324.6" y="334.4" transform="rotate(-90 324.6 334.4)">100K</text>
<text x="189.2" y="336">UV</text>
<text x="184.8" y="342.9">11</text>
<text x="184.8" y="348">15</text>
<text x="189.2" y="343.7">OV</text>
<text x="239.3" y="343.7">ENOUT</text>
<text x="247.6" y="348">13</text>
<text x="247.6" y="342.9">14</text>
<text x="347.1" y="344.2">24V_B_HS_FET_ON</text>
<text x="369.9" y="343.7">[6]</text>
<text x="108.7" y="348.2" transform="rotate(-90 108.7 348.2)">R101</text>
<text x="126.5" y="350.7" transform="rotate(-90 126.5 350.7)">R102</text>
<text x="189.2" y="348.7">TIMER</text>
<text x="242.2" y="348.7">FLT</text>
<text x="347.8" y="349.2">24V_B_HS_FLT</text>
<text x="367.3" y="348.7">[6]</text>
<text x="134.3" y="354.3">C84</text>
<text x="153.4" y="354.3">C85</text>
<text x="174" y="356.9">C86</text>
<text x="210.8" y="357.8" transform="rotate(-90 210.8 357.8)">3</text>
<text x="211.6" y="354.3" transform="rotate(-90 211.6 354.3)">NC1</text>
<text x="218.4" y="358.7" transform="rotate(-90 218.4 358.7)">12</text>
<text x="219.2" y="354.3" transform="rotate(-90 219.2 354.3)">GND</text>
<text x="226.1" y="357.8" transform="rotate(-90 226.1 357.8)">7</text>
<text x="226.8" y="354.3" transform="rotate(-90 226.8 354.3)">NC2</text>
<text x="108.7" y="361.7" transform="rotate(-90 108.7 361.7)">7.5K</text>
<text x="126.5" y="365.5" transform="rotate(-90 126.5 365.5)">4.02K</text>
<text x="130.9" y="361">0.01UF</text>
<text x="150" y="361">0.01UF</text>
<text x="174" y="363.6">47nF</text>
<text x="189.2" y="360.7">U9</text>
<text x="189.2" y="365.8">LTC4364HMS-2#PBF</text>
</g>
<g font-size="1.3">
<text x="27.8" y="21.6">MAY NOT BE DISCLOSED TO OTHERS FOR ANY PURPOSE NOR FOR MANUFACTURING</text>
<text x="27.9" y="18.8">THIS DOCUMENT CONTAINS PROPRIETARY INFORMATION AND SUCH INFORMATION</text>
<text x="294.3" y="18.1">DWG. NO.</text>
<text x="310.8" y="20.3">18-600300-001</text>
<text x="335.7" y="18.2">SH</text>
<text x="337" y="20.5">2</text>
<text x="342.9" y="18.3">REV.</text>
<text x="344.8" y="20.5">A</text>
<text x="27.8" y="24.7">PURPOSES WITHOUT WRITTEN PERMISSION FROM COMPRESSOR CONTROLS CORP.</text>
<text x="332.2" y="383.5">DRAWN</text>
<text x="332.5" y="387.9">Vijaya Gandhi</text>
<text x="378.7" y="385.8">09/19/2011</text>
<text x="332" y="394.7">CHECKED</text>
<text x="332" y="399.8">Godwin</text>
<text x="378.7" y="397.2">09/30/2011</text>
<text x="332.7" y="407.2">ENGINEER</text>
<text x="397.6" y="405.6">SIZE</text>
<text x="407.7" y="405.6">DWG. NO.</text>
<text x="441.9" y="407.1">18-600300-001</text>
<text x="484.4" y="405.9">SHEET</text>
<text x="504.8" y="406.6">2</text>
<text x="506.7" y="406.6">of</text>
<text x="509" y="406.6">6</text>
<text x="524.6" y="405.6">PROD</text>
<text x="332.5" y="413">Vijaya Gandhi</text>
<text x="407.7" y="412">FILE</text>
<text x="440.5" y="413.4">PCC-NGP_Rev_A.sch</text>
<text x="484.2" y="412.2">SCALE</text>
<text x="504.3" y="413.2">&lt;Scale&gt;</text>
<text x="525.1" y="408.2">REV.</text>
<text x="527.1" y="412.4">A</text>
</g>
</svg>
